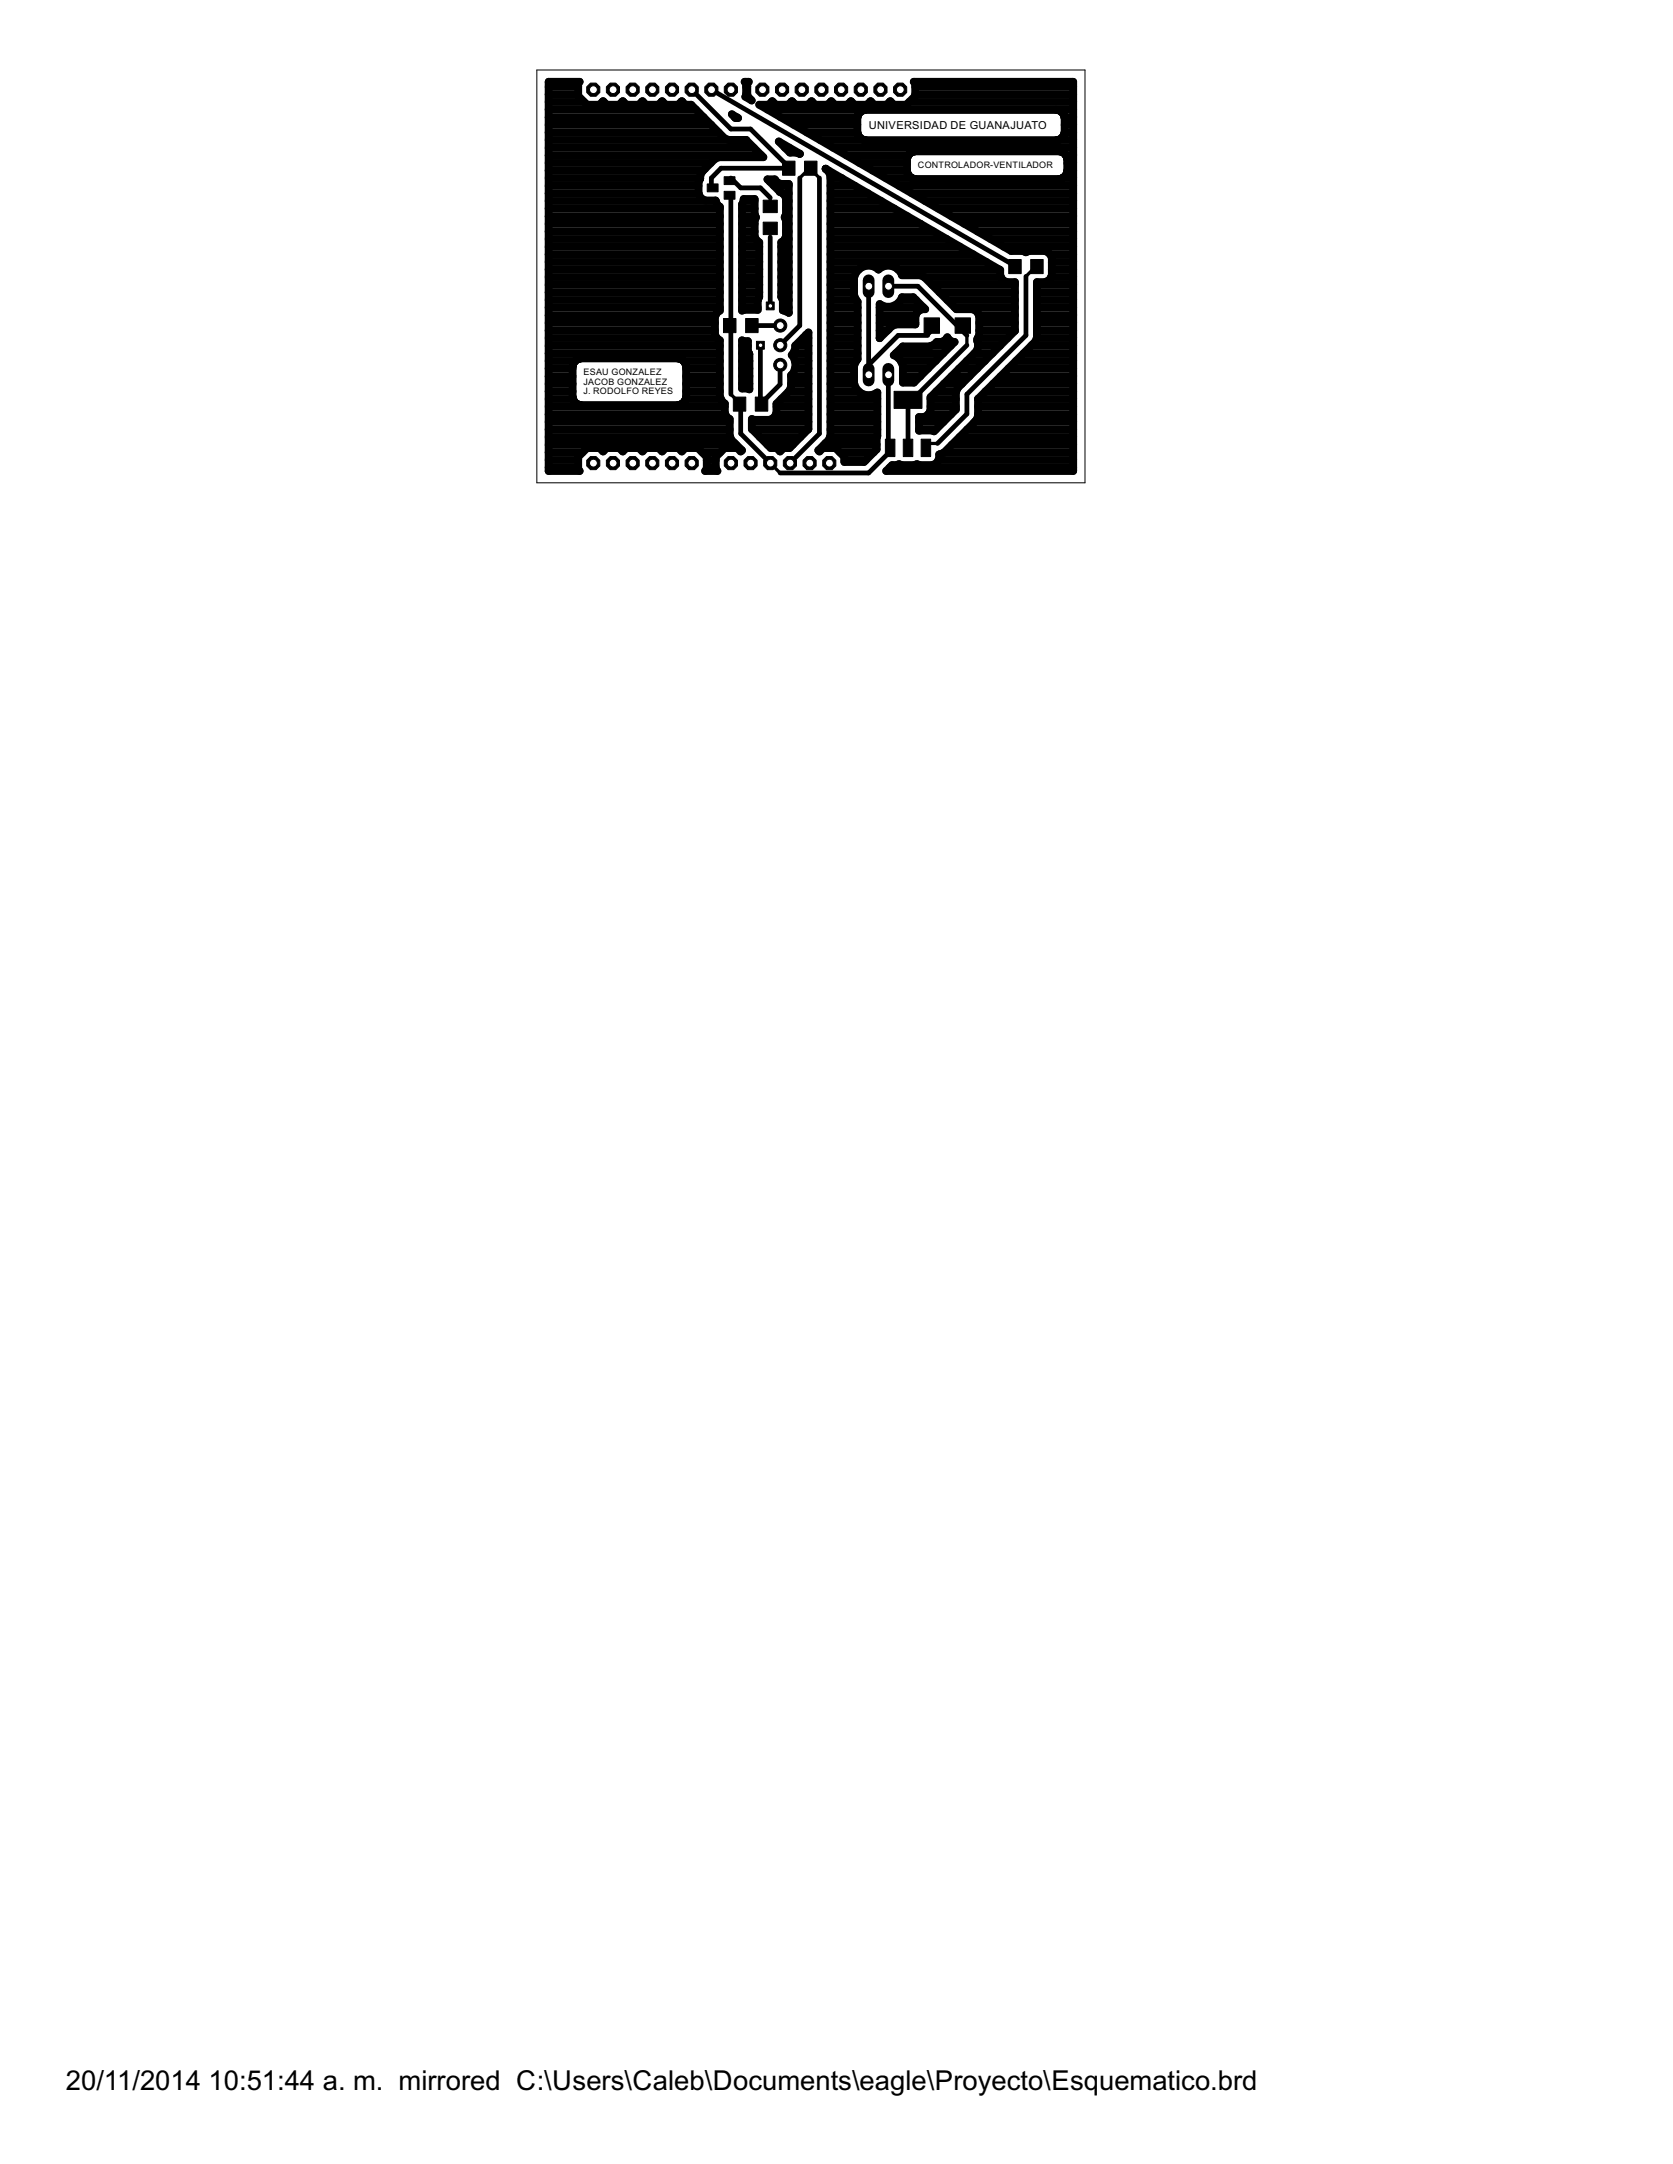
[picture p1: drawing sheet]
<svg xmlns="http://www.w3.org/2000/svg" width="216mm" height="279mm" viewBox="0 0 216 279" stroke-linecap="round" stroke-linejoin="round" font-family="sans-serif">
<g fill="#000" stroke="#000" stroke-width=".13">
<path d="M91.3 23.7h1.4v1.1h-1.4zM93.5 24.7h1.3v1h-1.3zM93.5 22.8h1.3v1h-1.3zM98.5 25.8h1.8v1.7h-1.8zM98.5 28.7h1.8v1.6h-1.8zM101 20.8h1.6v1.8h-1.6zM103.8 20.8h1.6v1.8h-1.6zM130.2 33.5h1.6v1.8h-1.6zM133 33.5h1.6v1.8h-1.6zM93.4 41.1h1.6v1.8h-1.6zM94.6 51.3h1.6v1.8h-1.6zM96.2 41.1h1.6v1.8h-1.6z"/>
<path d="M97.5 51.3h1.6v1.8h-1.6zM114.3 56.7h1.2v2.2h-1.2zM116.6 56.7h1.2v2.2h-1.2zM115.4 50.5h3.6v2.2h-3.6zM118.9 56.7h1.2v2.2h-1.2zM119.3 41h1.9v2h-1.9zM123.3 41h1.9v2h-1.9z"/>
</g>
<g fill="none" stroke="#000" stroke-width=".61">
<path d="M89.3 11.6l5 5.1h2.6l5 5h-8.9l-1.2 1.3v1.3M91.8 11.6l39.3 22.8M94.3 25.5v25.4M94.3 23l1.3 1.3h2.5l1.3 1.2M99.4 30.6v8.9M103.2 23v19l-2.5 2.6M105.7 23v33l-3.8 3.8M112.1 37v11.4M114.6 37h3.8l6.4 6.3M132.4 35.7v7.6l-7.6 7.6v2.5l-3.8 3.9M95.6 52.2v3.8l3.8 3.8M96.9 42h3.8"/>
<path d="M98.1 44.6v7.6l2.6-2.6v-2.5M114.6 48.4v10.1l-2.5 2.6h-11.4M117.2 52.2v6.3M119.7 43.3h-3.8l-3.8 3.8M124.8 44.6l-6.4 6.3"/>
</g>
<path d="M99.4 25.5v1.3M103.2 23l1.3-1.3 1.2 1.3M133.7 34.4l-1.3 1.3M94.3 50.9l1.3 1.3M99.4 59.8l1.3 1.3M112.1 47.1v1.3M117.2 50.9h1.2M119.7 57.3h1.3M121 42l-1.3 1.3M124.8 43.3v1.3" fill="none" stroke="#000" stroke-width=".42"/>
<g fill="none" stroke="#000" stroke-width="1">
<path d="M70.8 18.1h25.5l2.2 2.2h-5.7l-.6 .2-1.6 1.7-.5 1.3v1.5M70.8 19.1h26.5M70.8 17.1h22M70.8 16.1h21M70.8 15.1h20M70.8 14.1h19M70.8 13.2h4.6M70.8 12.2h3.8M70.8 11.2h3.8M77.7 13.2h.2M80.3 13.2h.2M82.8 13.2h.2"/>
<path d="M85.3 13.2h.2M87.9 13.2h.2M94 18.1l-.5-.2-4.3-4.4h-.8l-.4-.4-.5 .4h-1.6l-.5-.4-.4 .4h-1.6l-.5-.4-.5 .4h-1.6l-.4-.4-.5 .4h-1.6l-.5-.4-.4 .4h-1.6l-1.2-1.1v-1.6l.2-.2h-4v50.2h4l-.2-.2v-1.6l1.2-1.2h1.6l.4 .5 .5-.5h1.6l.5 .5 .4-.5h1.6l.5 .5 .5-.5h1.6l.4 .5 .5-.5h1.6l.5 .5 .4-.5h1.7l1.1 1.2v1.6l-.2 .2h1.6l-.2-.2v-1.6l1.1-1.2h1.6l.5 .5 .2-.2-1.4-1.3-.2-.5v-2.2l-.5-.4-.2-.4v-1.2M94.4 14.8l.8 .4h-.3zM94.8 15.1h.3M96.1 10.6h.5l-.2 .2v1.6l.6 .6-.8-.5 .1-.1v-1.6zM96.3 12.2h.1M96.3 11.2h.1M98 13.5h1.2l.5-.4 .4 .4h1.6l.5-.4 .5 .4h1.6l.4-.4 .5 .4h1.6l.5-.4 .4 .4h1.6l.5-.4 .5 .4h1.6l.5-.4 .4 .4h1.6l.5-.4 .4 .4h1.7l1.1-1.1v-1.6l-.2-.2h20.6v50.2h-24.1l.7-.8h.6l.3-.1 .3 .1h1.7l.3-.1 .4 .1h1.6a1.16 1.16 0 0 0 .9-1.3l.6-.2 4.2-4.2 .2-.6v-2.2l7.4-7.4 .2-.5v-7.2h1.1l.4-.1 .3-.4 .1-.4v-2.2l-.1-.4-.3-.3-.4-.2h-2.1l-.4 .2-.4-.2h-1.5zM99 14.1h39.5M99.6 13.2h.2M100.5 18.3l2.7 1.6-.4-.2h-.9z"/>
<path d="M100.7 15.1h10M101.3 19.1h.6M102.1 13.2h.2M102.4 16.1h8.2M104.1 17.1h6.5M104.6 13.2h.2M105.8 18.1h5.7M107.2 13.2h.2M107.5 19.1h31M109.7 13.2h.2M110.9 14.6l.3-.3 .4-.1h24.8a1.13 1.13 0 0 1 1 1v1.9a1.15 1.15 0 0 1-1 1h-24.8a1.13 1.13 0 0 1-1-1v-1.9zM112.2 13.2h.2"/>
<path d="M114.8 13.2h.2M117.3 13.2h21.2M117.3 19.9l.4-.3 .3-.1h18.7a1.1 1.1 0 0 1 1 1v1.6a1.12 1.12 0 0 1-1 1h-18.7a1.12 1.12 0 0 1-.9-1v-1.6zM118.1 12.2h20.4M118.1 11.2h20.4M136.5 18.1h2M137.4 15.1h1.1M137.4 17.1h1.1M137.4 16.1h1.1M70.8 39.7h22.1M70.8 38.7h22.1M70.8 37.7h22.1"/>
<path d="M70.8 36.8h22.1M70.8 35.8h22.1M70.8 34.8h22.1M70.8 33.8h22.1M70.8 32.8h22.1M70.8 31.9h22.1M70.8 30.9h22.1M70.8 29.9h22.1M70.8 28.9h22.1M70.8 27.9h22.1M70.8 26.9h22.1M70.8 26h21.6"/>
<path d="M70.8 25h19.3M70.8 24h19.3M70.8 23h19.6M70.8 22h20M70.8 21h20.9M70.8 20h27.5M90.1 25l.2 .4 .3 .3 .4 .2h1.4M92.4 25.9l.1 .5 .4 .3v13.4l-.5 .4-.1 .4v2.3l.1 .4 .5 .3v7.3l.2 .5 .4 .4M95.8 39.7h2M95.8 38.7h2M95.8 37.7h2.2M95.8 36.8h2.2"/>
<path d="M95.8 35.8h2.2M95.8 34.8h2.2M95.8 33.8h2.2M95.8 32.8h2.2M95.8 31.9h2.2M95.8 30.9h1.7M95.8 29.9h1.6M95.8 28.9h1.6M95.8 27.9h1.7M95.8 26.9h1.6M96 25.7h1.4v2l.2 .4-.2 .4v2l.2 .4 .4 .4v7l-.2 .5v1.2h-1.8l-.2 .1v-13.7l.2-.5zM96 26h1.4"/>
<path d="M99.9 24h1.9M100.8 37.7h1M100.8 36.8h1M100.8 35.8h1M100.8 34.8h1M100.8 33.8h1M100.8 32.8h1M100.8 31.9h1M101 25h.8M101 38.7h.8M101 39.7h.8M101.3 30.9h.5"/>
<path d="M101.3 27.9h.5M101.4 29.9h.4M101.4 28.9h.4M101.4 26.9h.4M101.4 26h.4M106.6 21.8l.4 .4 .2 .5v33.6l-.2 .5-1.4 1.3 .1 .2 .5-.5h1.6l1.2 1.2v.6h2.5l1.6-1.6v-1.5l.1-.2v-5.6a1.91 1.91 0 0 1-3-1.2v-2.3l.3-.7 .2-.1v-7.5l-.2-.1-.3-.7v-2.3a1.89 1.89 0 0 1 3.2-1M106.6 21.8h.1M106.6 21.8l22.5 13.1a1.23 1.23 0 0 0 .9 1.5h1v6.3l-7.4 7.4-.2 .5v2.3l-2.9 2.8-.2-.1h-1.7v-1.8a1.16 1.16 0 0 0 1.5-.9v-1.6l5.9-5.9a1.81 1.81 0 0 0 .1-1.6l.1-.1M106.8 22h.1M107.2 39.7h3.5M107.2 38.7h3.3M107.2 37.7h3"/>
<path d="M107.2 36.8h3M107.2 35.8h3M107.2 34.8h3.6M107.2 33.8h20.1M107.2 32.8h18.4M107.2 31.9h16.7M107.2 30.9h15M107.2 29.9h13.3M107.2 28.9h11.6M107.2 27.9h9.9M107.2 26.9h8.2M107.2 26h6.5"/>
<path d="M107.2 25h4.8M107.2 24h3.1M107.2 23h1.4M109.2 20h8M110.9 21h6.2M112.6 22h4.5M113.3 34.8h.1M113.4 34.8a1.84 1.84 0 0 1 3 .7h2.3l.6 .3 4.1 4.1h2.1l.4 .2 .3 .3 .2 .4v2.4l-.2 .5M113.5 39.3a1.86 1.86 0 0 0 2.9-.9h1.5l1.5 1.5a1.12 1.12 0 0 0-1.3 .9v1.1h-2.5l-.5 .2-1.6 1.6zM113.5 39.7h5.7M114.3 23h3.4M115.9 34.8h13.1"/>
<path d="M116 24h22.5M116.2 38.7h2M117.7 25h20.8M119.3 35.8h9.9M119.4 26h19.1M120.3 36.8h10.7M121.1 26.9h17.4M121.2 37.7h9.8M122.2 38.7h8.8M122.8 27.9h15.7M123.2 39.7h7.8M124.5 28.9h14"/>
<path d="M126.2 29.9h12.3M127.8 30.9h10.7M129.5 31.9h9M133.8 39.7h4.7M133.8 38.7h4.7M133.8 37.7h4.7M133.8 36.8h4.7M135.5 32.8h3M135.6 35.8h2.9M135.7 34.8h2.8M135.7 33.8h2.8M137.1 23h1.4"/>
<path d="M137.6 20h.9M137.7 22h.8M137.7 21h.8M70.8 59.4h3.8M70.8 58.4h4.4M70.8 57.4h24.2M70.8 56.4h23.4M70.8 55.5h23.4M70.8 54.5h23.4M70.8 53.5h22.8M70.8 52.5h22.7M70.8 51.5h3.2"/>
<path d="M70.8 50.5h3.1M70.8 49.6h3.1M70.8 48.6h3.1M70.8 47.6h3.1M70.8 46.6h3.4M70.8 45.6h22.1M70.8 44.6h22.1M70.8 43.6h21.7M70.8 42.7h21.5M70.8 41.7h21.5M70.8 40.7h21.6M74.2 46.6l.3-.2 .5-.1h12.5l.3 .1a1.09 1.09 0 0 1 .7 .9v4a1.12 1.12 0 0 1-1 1h-12.6a1.16 1.16 0 0 1-1-1.1v-3.9z"/>
<path d="M88.2 46.6h4.7M88.5 51.5h4.5M88.5 50.5h4.4M88.5 49.6h4.4M88.5 48.6h4.4M88.5 47.6h4.4M90.6 58.4h2.4M91.2 59.4h1.2M93.5 52.1h.1M95.8 43.9l.2 .1h.5v1.3l.2 .4v4.6l-.2-.1h-.7zM95.8 49.6h.9M95.8 48.6h.9"/>
<path d="M95.8 47.6h.9M95.8 46.6h.9M95.8 45.6h.8M95.8 44.6h.7M97 54.5h7.3M97.1 55.5h7.2M98 56.4h5.3M99 57.4h3.3M100.1 53.5h4.2M100.2 52.5h4.1M100.8 51.5h3.5M101.8 40.4l-.8-.3v-1.3l-.2-.5v-7l.5-.4 .1-.4v-2l-.1-.4 .1-.4v-2.1a1.37 1.37 0 0 0-.8-.9l-1.6-1.5h1l.4 .4 .4 .1h1v16.7"/>
<path d="M101.8 50.5h2.5M102.1 49.6h2.2M102.1 48.6h2.2M102.4 45.6h1.9M102.6 46.6h1.7M102.6 47.6h1.7M102.6 44.6h1.7M103.6 43.6h.7M104 43.2h.1M104.3 42.9v12.5l-2.4 2.4h-.8l-.4 .5-.5-.5h-.7l-2.5-2.4v-1.3l.3 .1h2l.4-.2 .3-.3 .2-.4v-1.2l1.7-1.7 .2-.5v-1.4a1.82 1.82 0 0 0 .1-2.7l.1-.1 .3-.7v-.4zM106.3 57.4h6.8M107.1 56.4h6.1"/>
<path d="M107.2 55.5h6M107.2 54.5h6M107.2 53.5h6M107.2 52.5h6M107.2 51.5h6M107.2 50.5h3.6M107.2 49.6h3M107.2 48.6h3M107.2 47.6h3M107.2 46.6h3.3M107.2 45.6h3.5M107.2 44.6h3.5"/>
<path d="M107.2 43.6h3.5M107.2 42.7h3.5M107.2 41.7h3.5M107.2 40.7h3.5M108.4 58.4h4.4M109 59.4h2.8M113.5 43.6h.1M113.5 42.7h1M113.5 41.7h4.6M113.5 40.7h4.7M115.6 45.6h6.1M116.2 46.6h4.6"/>
<path d="M116.5 48.6h2.3M116.5 47.6h3.3M118.6 55.5h2.2M118.6 54.5h3.2M119.8 53.5h2.9M120.1 52.5h3.3M120.1 51.5h3.3M120.2 44.6h2.5M120.8 50.5h2.6M121.1 59.4h17.4M121.8 49.6h2.3M121.9 58.4h16.6"/>
<path d="M122.2 43.7l-.3 .3-.4 .2h-.6l-.4 .3-.5 .2h-3.5l-1.2 1.2 .4 .1 .5 .5 .3 .7v2.2h1.4l5.3-5.2-.6-.2-.3-.3M122.2 43.7l.1-.2v.2M122.2 43.6h.1M122.8 48.6h2.3M122.8 57.4h15.7M123.8 47.6h2.3M123.8 56.4h14.7M124.8 46.6h2.3M124.8 55.5h13.7M125.8 45.6h2.3M125.8 54.5h12.7M126.2 43.6h3.8"/>
<path d="M126.2 53.5h12.3M126.2 52.5h12.3M126.2 51.5h12.3M126.2 44.6h2.9M126.3 40.7h4.7M126.4 42.7h4.6M126.4 41.7h4.6M127.2 50.5h11.3M128.2 49.6h10.3M129.1 48.6h9.4M130.1 47.6h8.4M131.1 46.6h7.4"/>
<path d="M132.1 45.6h6.4M133.1 44.6h5.4M133.8 43.6h4.7M133.8 42.7h4.7M133.8 41.7h4.7M133.8 40.7h4.7M70.8 60.4h3.8M91.2 60.4h1.2M114.8 60.4h23.7"/>
</g>
<circle cx="100.7" cy="47.1" r=".85" fill="#000" stroke="#000" stroke-width=".13"/>
<circle cx="100.7" cy="47.1" r=".51" fill="#fff" stroke="#000" stroke-width=".13"/>
<circle cx="100.7" cy="44.6" r=".85" fill="#000" stroke="#000" stroke-width=".13"/>
<circle cx="100.7" cy="44.6" r=".51" fill="#fff" stroke="#000" stroke-width=".13"/>
<circle cx="100.7" cy="42" r=".85" fill="#000" stroke="#000" stroke-width=".13"/>
<circle cx="100.7" cy="42" r=".51" fill="#fff" stroke="#000" stroke-width=".13"/>
<path d="M112.1 47.6v1.5" fill="none" stroke="#000" stroke-width="1.5"/>
<circle cx="112.1" cy="48.4" r=".51" fill="#fff" stroke="#000" stroke-width=".13"/>
<path d="M114.6 47.6v1.5" fill="none" stroke="#000" stroke-width="1.5"/>
<circle cx="114.7" cy="48.4" r=".51" fill="#fff" stroke="#000" stroke-width=".13"/>
<path d="M112.1 36.2v1.5" fill="none" stroke="#000" stroke-width="1.5"/>
<circle cx="112.1" cy="37" r=".51" fill="#fff" stroke="#000" stroke-width=".13"/>
<path d="M114.6 36.2v1.5" fill="none" stroke="#000" stroke-width="1.5"/>
<circle cx="114.7" cy="37" r=".51" fill="#fff" stroke="#000" stroke-width=".13"/>
<circle cx="86.7" cy="11.6" r=".92" fill="#000" stroke="#000" stroke-width=".13"/>
<circle cx="86.7" cy="11.6" r=".51" fill="#fff" stroke="#000" stroke-width=".13"/>
<circle cx="89.3" cy="59.8" r=".92" fill="#000" stroke="#000" stroke-width=".13"/>
<circle cx="89.3" cy="59.8" r=".51" fill="#fff" stroke="#000" stroke-width=".13"/>
<circle cx="84.2" cy="11.6" r=".92" fill="#000" stroke="#000" stroke-width=".13"/>
<circle cx="84.2" cy="11.6" r=".51" fill="#fff" stroke="#000" stroke-width=".13"/>
<circle cx="81.6" cy="11.6" r=".92" fill="#000" stroke="#000" stroke-width=".13"/>
<circle cx="81.7" cy="11.6" r=".51" fill="#fff" stroke="#000" stroke-width=".13"/>
<circle cx="79.1" cy="11.6" r=".92" fill="#000" stroke="#000" stroke-width=".13"/>
<circle cx="79.1" cy="11.6" r=".51" fill="#fff" stroke="#000" stroke-width=".13"/>
<circle cx="76.6" cy="11.6" r=".92" fill="#000" stroke="#000" stroke-width=".13"/>
<circle cx="76.6" cy="11.6" r=".51" fill="#fff" stroke="#000" stroke-width=".13"/>
<circle cx="89.3" cy="11.6" r=".92" fill="#000" stroke="#000" stroke-width=".13"/>
<circle cx="89.3" cy="11.6" r=".51" fill="#fff" stroke="#000" stroke-width=".13"/>
<circle cx="91.8" cy="11.6" r=".92" fill="#000" stroke="#000" stroke-width=".13"/>
<circle cx="91.8" cy="11.6" r=".51" fill="#fff" stroke="#000" stroke-width=".13"/>
<circle cx="94.3" cy="11.6" r=".92" fill="#000" stroke="#000" stroke-width=".13"/>
<circle cx="94.3" cy="11.6" r=".51" fill="#fff" stroke="#000" stroke-width=".13"/>
<circle cx="98.4" cy="11.6" r=".92" fill="#000" stroke="#000" stroke-width=".13"/>
<circle cx="98.4" cy="11.6" r=".51" fill="#fff" stroke="#000" stroke-width=".13"/>
<circle cx="100.9" cy="11.6" r=".92" fill="#000" stroke="#000" stroke-width=".13"/>
<circle cx="100.9" cy="11.6" r=".51" fill="#fff" stroke="#000" stroke-width=".13"/>
<circle cx="103.5" cy="11.6" r=".92" fill="#000" stroke="#000" stroke-width=".13"/>
<circle cx="103.5" cy="11.6" r=".51" fill="#fff" stroke="#000" stroke-width=".13"/>
<circle cx="106" cy="11.6" r=".92" fill="#000" stroke="#000" stroke-width=".13"/>
<circle cx="106" cy="11.6" r=".51" fill="#fff" stroke="#000" stroke-width=".13"/>
<circle cx="108.5" cy="11.6" r=".92" fill="#000" stroke="#000" stroke-width=".13"/>
<circle cx="108.6" cy="11.6" r=".51" fill="#fff" stroke="#000" stroke-width=".13"/>
<circle cx="111.1" cy="11.6" r=".92" fill="#000" stroke="#000" stroke-width=".13"/>
<circle cx="111.1" cy="11.6" r=".51" fill="#fff" stroke="#000" stroke-width=".13"/>
<circle cx="113.6" cy="11.6" r=".92" fill="#000" stroke="#000" stroke-width=".13"/>
<circle cx="113.6" cy="11.6" r=".51" fill="#fff" stroke="#000" stroke-width=".13"/>
<circle cx="116.2" cy="11.6" r=".92" fill="#000" stroke="#000" stroke-width=".13"/>
<circle cx="116.2" cy="11.6" r=".51" fill="#fff" stroke="#000" stroke-width=".13"/>
<circle cx="86.7" cy="59.8" r=".92" fill="#000" stroke="#000" stroke-width=".13"/>
<circle cx="86.7" cy="59.8" r=".51" fill="#fff" stroke="#000" stroke-width=".13"/>
<circle cx="84.2" cy="59.8" r=".92" fill="#000" stroke="#000" stroke-width=".13"/>
<circle cx="84.2" cy="59.8" r=".51" fill="#fff" stroke="#000" stroke-width=".13"/>
<circle cx="81.6" cy="59.8" r=".92" fill="#000" stroke="#000" stroke-width=".13"/>
<circle cx="81.7" cy="59.8" r=".51" fill="#fff" stroke="#000" stroke-width=".13"/>
<circle cx="79.1" cy="59.8" r=".92" fill="#000" stroke="#000" stroke-width=".13"/>
<circle cx="79.1" cy="59.8" r=".51" fill="#fff" stroke="#000" stroke-width=".13"/>
<circle cx="76.6" cy="59.8" r=".92" fill="#000" stroke="#000" stroke-width=".13"/>
<circle cx="76.6" cy="59.8" r=".51" fill="#fff" stroke="#000" stroke-width=".13"/>
<circle cx="94.3" cy="59.8" r=".92" fill="#000" stroke="#000" stroke-width=".13"/>
<circle cx="94.3" cy="59.8" r=".51" fill="#fff" stroke="#000" stroke-width=".13"/>
<circle cx="96.9" cy="59.8" r=".92" fill="#000" stroke="#000" stroke-width=".13"/>
<circle cx="96.9" cy="59.8" r=".51" fill="#fff" stroke="#000" stroke-width=".13"/>
<circle cx="99.4" cy="59.8" r=".92" fill="#000" stroke="#000" stroke-width=".13"/>
<circle cx="99.4" cy="59.8" r=".51" fill="#fff" stroke="#000" stroke-width=".13"/>
<circle cx="101.9" cy="59.8" r=".92" fill="#000" stroke="#000" stroke-width=".13"/>
<circle cx="102" cy="59.8" r=".51" fill="#fff" stroke="#000" stroke-width=".13"/>
<circle cx="104.5" cy="59.8" r=".92" fill="#000" stroke="#000" stroke-width=".13"/>
<circle cx="104.5" cy="59.8" r=".51" fill="#fff" stroke="#000" stroke-width=".13"/>
<circle cx="107" cy="59.8" r=".92" fill="#000" stroke="#000" stroke-width=".13"/>
<circle cx="107" cy="59.8" r=".51" fill="#fff" stroke="#000" stroke-width=".13"/>
<path d="M97.6 44.1h1v1h-1z" fill="#000" stroke="#000" stroke-width=".13"/>
<circle cx="98.1" cy="44.6" r=".3" fill="#fff" stroke="#000" stroke-width=".13"/>
<path d="M98.9 39h1v1h-1z" fill="#000" stroke="#000" stroke-width=".13"/>
<circle cx="99.4" cy="39.5" r=".3" fill="#fff" stroke="#000" stroke-width=".13"/>
<path d="M69.3 9h70.7v53.3h-70.7z" fill="none" stroke="#000" stroke-width=".13"/>
<g font-size="4">
<text x="8.5" y="269.9">20/11/2014</text>
<text x="26.9" y="269.9">10:51:44 a. m. mirrored C:\Users\Caleb\Documents\eagle\Proyecto\Esquematico.brd</text>
</g>
<text font-size="1.6" x="112.1" y="16.7">UNIVERSIDAD DE GUANAJUATO</text>
<g font-size="1.3">
<text x="118.5" y="21.7">CONTROLADOR-VENTILADOR</text>
<text x="75.3" y="48.5">ESAU GONZALEZ</text>
<text x="75.3" y="49.7">JACOB GONZALEZ</text>
<text x="75.3" y="50.9">J. RODOLFO REYES</text>
</g>
</svg>
